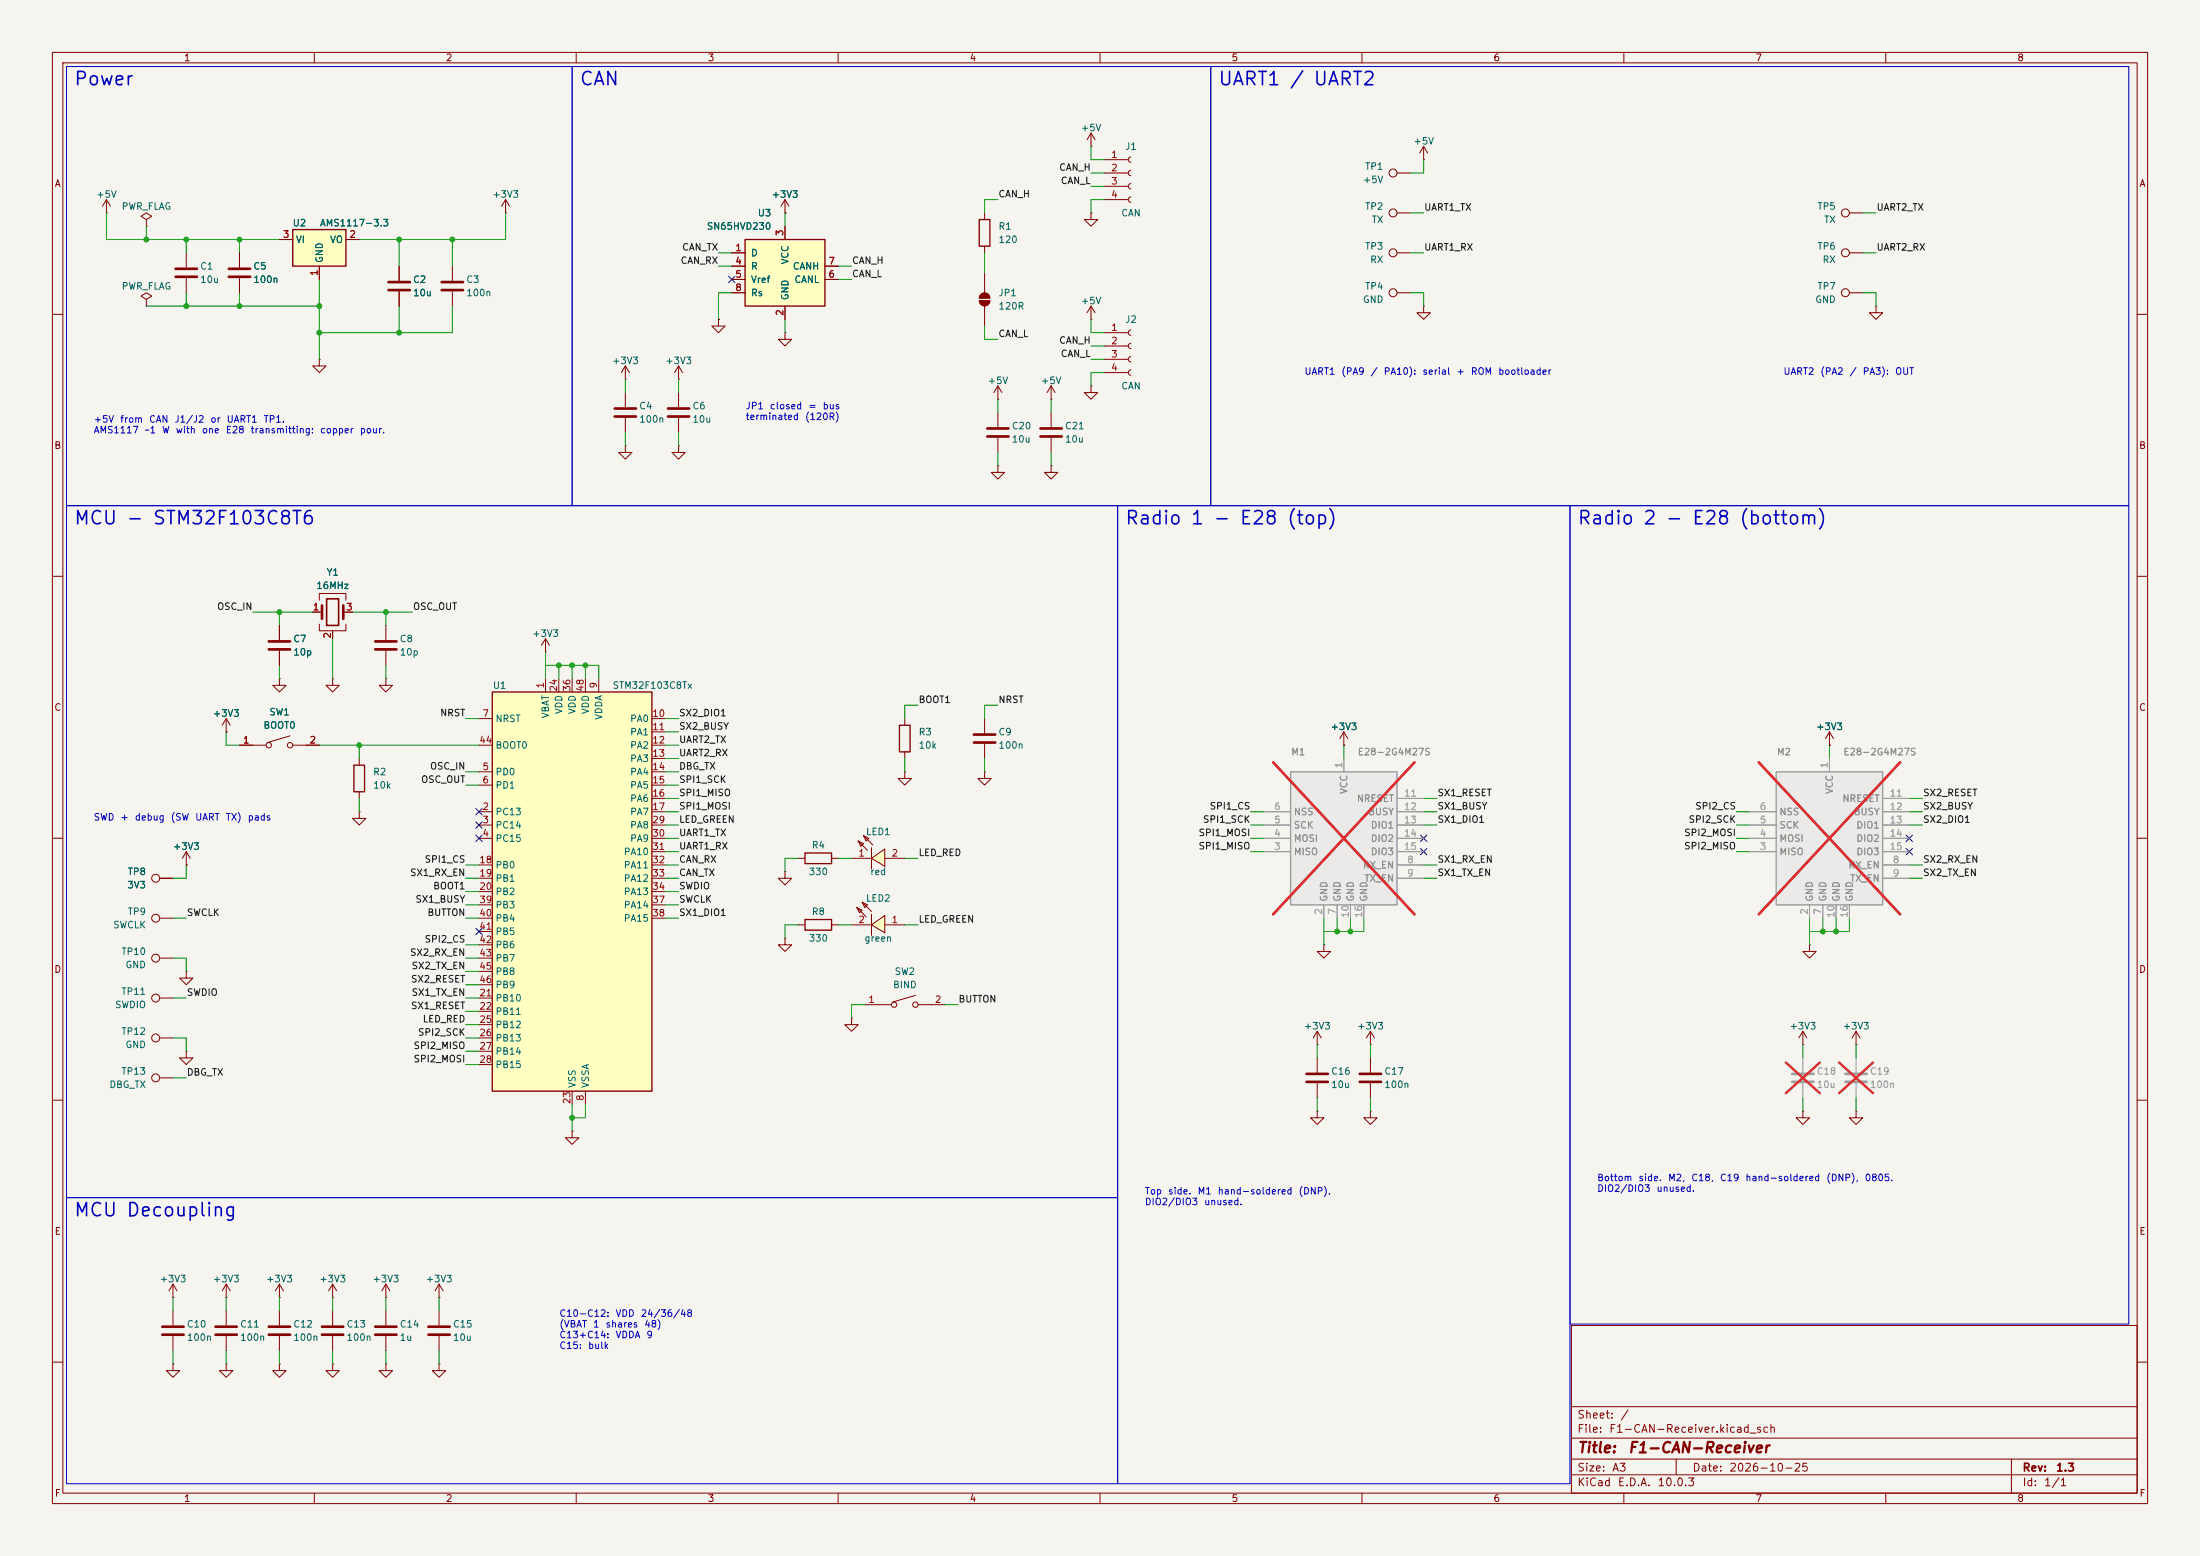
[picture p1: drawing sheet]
<svg xmlns="http://www.w3.org/2000/svg" width="420mm" height="297mm" viewBox="0 0 420 297" stroke-linecap="round" stroke-linejoin="round" font-family="sans-serif">
<path d="M0 0h420v297h-420z" fill="#f5f4ef" stroke="#f5f4ef" stroke-width=".19"/>
<g fill="none" stroke="#840000" stroke-width=".19">
<path d="M10 10h400v277h-400zM12 12h396v273h-396zM60 10v2M110 10v2M160 10v2M210 10v2M260 10v2M310 10v2M360 10v2M353.1 40.6h2.5M10 60h2M200.7 78.7v2.8"/>
<path d="M408 60h2M200.7 83.6v2.8M10 110h2M408 110h2M188 137.2v2.8M256.5 139.7l-.7 1.3M256.5 139.7l.8 1.3M256.5 139.7v2.5M349.2 139.7l-.7 1.3M349.2 139.7l.8 1.3M349.2 139.7v2.5M10 160h2"/>
<path d="M188 142v2.8M256.5 142.2h.1M349.2 142.2h.1M408 160h2M35.6 185.4v1.3h1.2l-1.2 1.3-1.3-1.3h1.3M35.6 185.4h.1M354.3 199.4h.1M354.3 196.9l-.7 1.2M354.3 196.9l.8 1.2M354.3 196.9v2.5M10 210h2M35.6 200.7v1.2h1.2l-1.2 1.3-1.3-1.3h1.3"/>
<path d="M35.6 200.7h.1M251.5 212.1v1.3h1.2l-1.2 1.2-1.3-1.2h1.3M251.5 212.1h.1M261.6 212.1v1.3h1.3l-1.3 1.2-1.3-1.2h1.3M261.6 212.1h.1M261.6 201.9v2.8M261.6 206.8v2.8M344.2 212.1v1.3h1.2l-1.2 1.2-1.3-1.2h1.3M344.2 212.1h.1M408 210h2M43.2 250.2v2.8M43.2 255v2.8"/>
<path d="M53.3 250.2v2.8M53.3 255v2.8M63.5 250.2v2.8M63.5 255v2.8M300 253h108v32h-108zM10 260h2M43.2 260.3v1.3h1.2l-1.2 1.3-1.3-1.3h1.3M43.2 260.3h.1M53.3 260.3v1.3h1.3l-1.3 1.3-1.2-1.3h1.2M53.3 260.3h.1M300 278.5h108M300 274.5h108"/>
<path d="M300 268.5h108M320 278.5v3M384 278.5v6.5M408 260h2M60 285v2M110 285v2M160 285v2M210 285v2M260 285v2M300 281.5h108M310 285v2M360 285v2"/>
<circle cx="352.3" cy="40.6" r=".76"/>
</g>
<path d="M198.6 81.8h4.1M198.6 83.3h4.1M185.9 140.2h4.1M185.9 141.7h4.1M259.6 205h4.1M259.6 206.5h4.1M41.1 253.2h4.1M41.1 254.8h4.1M51.3 253.2h4.1M51.3 254.8h4.1M61.5 253.2h4M61.5 254.8h4" fill="none" stroke="#840000" stroke-width=".51"/>
<path d="M339.1 147.3h20.3v25.4h-20.3z" fill="#ebeae8"/>
<path d="M339.1 147.3h20.3v25.4h-20.3z" fill="none" stroke="#9c9b98" stroke-width=".25"/>
<g fill="none" stroke="#9c9b98" stroke-width=".19">
<path d="M334 157.5h5.1M334 154.9h5.1M349.2 144.8v2.5M359.4 157.5h5.1M359.4 154.9h5.1M359.4 152.4h5.1M334 162.6h5.1M334 160h5.1M345.4 172.7v2.6M348 172.7v2.6M350.5 172.7v2.6M353.1 172.7v2.6"/>
<path d="M359.4 162.6h5.1M359.4 160h5.1M359.4 165.1h5.1M359.4 167.6h5.1"/>
</g>
<path d="M335.8 145.5l26.9 29M362.7 145.5l-26.9 29" fill="none" stroke="#e12e31" stroke-width=".46"/>
<g fill="none" stroke="#840000" stroke-width=".19">
<path d="M345.4 180.3v1.3h1.3l-1.3 1.3-1.2-1.3h1.2M345.4 180.3h.1M109.2 215.9v1.3h1.3l-1.3 1.2-1.3-1.2h1.3M109.2 215.9h.1M33 250.2v2.8M33 255v2.8M73.7 250.2v2.8M73.7 255v2.8M83.8 250.2v2.8M83.8 255v2.8M33 260.3v1.3h1.3l-1.3 1.3-1.3-1.3h1.3M33 260.3h.1"/>
<path d="M63.5 260.3v1.3h1.3l-1.3 1.3-1.3-1.3h1.3M63.5 260.3h.1M73.7 260.3v1.3h1.2l-1.2 1.3-1.3-1.3h1.3M73.7 260.3h.1M83.8 260.3v1.3h1.3l-1.3 1.3-1.3-1.3h1.3M83.8 260.3h.1"/>
</g>
<path d="M31 253.2h4.1M31 254.8h4.1M71.6 253.2h4.1M71.6 254.8h4.1M81.8 253.2h4.1M81.8 254.8h4.1" fill="none" stroke="#840000" stroke-width=".51"/>
<path d="M94 132.1h30.5v76.2h-30.5z" fill="#ffffc2"/>
<path d="M94 132.1h30.5v76.2h-30.5z" fill="none" stroke="#840000" stroke-width=".25"/>
<g fill="none" stroke="#840000" stroke-width=".19">
<path d="M91.4 137.2h2.6M104.1 129.5v2.6M106.7 129.5v2.6M109.2 129.5v2.6M111.8 129.5v2.6M114.3 129.5v2.6M124.5 137.2h2.5M124.5 139.7h2.5M91.4 154.9h2.6M91.4 157.5h2.6M91.4 147.3h2.6M91.4 149.9h2.6"/>
<path d="M91.4 142.2h2.6M124.5 154.9h2.5M124.5 157.5h2.5M124.5 147.3h2.5M124.5 149.9h2.5M124.5 142.2h2.5M124.5 144.8h2.5M124.5 152.4h2.5M91.4 160h2.6M91.4 165.1h2.6M91.4 167.6h2.6M91.4 170.2h2.6"/>
<path d="M91.4 172.7h2.6M91.4 175.3h2.6M91.4 177.8h2.6M124.5 160h2.5M124.5 165.1h2.5M124.5 167.6h2.5M124.5 170.2h2.5M124.5 162.6h2.5M124.5 172.7h2.5M124.5 175.3h2.5M91.4 190.5h2.6M91.4 193h2.6"/>
<path d="M91.4 195.6h2.6M91.4 198.1h2.6M91.4 180.3h2.6M91.4 182.9h2.6M91.4 185.4h2.6M91.4 188h2.6M251.5 199.4h.1M251.5 196.9l-.8 1.2M251.5 196.9l.7 1.2M251.5 196.9v2.5M252.7 180.3v1.3h1.3l-1.3 1.3-1.2-1.3h1.2M252.7 180.3h.1"/>
<path d="M261.6 199.4h.1M261.6 196.9l-.7 1.2M261.6 196.9l.8 1.2M261.6 196.9v2.5M30.5 205.7h2.5M91.4 200.7h2.6M91.4 203.2h2.6M109.2 208.3v2.5M111.8 208.3v2.5M33 247.6h.1M33 245.1l-.7 1.3M33 245.1l.8 1.3"/>
<path d="M33 245.1v2.5M43.2 247.6h.1M43.2 245.1l-.8 1.3M43.2 245.1l.7 1.3M43.2 245.1v2.5M53.3 247.6h.1M53.3 245.1l-.7 1.3M53.3 245.1l.8 1.3M53.3 245.1v2.5M63.5 247.6h.1M63.5 245.1l-.8 1.3M63.5 245.1l.8 1.3"/>
<path d="M63.5 245.1v2.5M73.7 247.6h.1M73.7 245.1l-.8 1.3M73.7 245.1l.7 1.3M73.7 245.1v2.5M83.8 247.6h.1M83.8 245.1l-.7 1.3M83.8 245.1l.8 1.3M83.8 245.1v2.5"/>
<circle cx="29.7" cy="205.7" r=".76"/>
</g>
<path d="M246.4 147.3h20.3v25.4h-20.3z" fill="#ebeae8"/>
<path d="M246.4 147.3h20.3v25.4h-20.3z" fill="none" stroke="#9c9b98" stroke-width=".25"/>
<g fill="none" stroke="#9c9b98" stroke-width=".19">
<path d="M241.3 157.5h5.1M241.3 154.9h5.1M256.5 144.8v2.5M266.7 157.5h5.1M266.7 154.9h5.1M266.7 152.4h5.1M241.3 162.6h5.1M241.3 160h5.1M252.7 172.7v2.6M255.3 172.7v2.6M257.8 172.7v2.6M260.3 172.7v2.6"/>
<path d="M266.7 162.6h5.1M266.7 160h5.1M266.7 165.1h5.1M266.7 167.6h5.1"/>
</g>
<path d="M243.1 145.5l26.9 29M270 145.5l-26.9 29" fill="none" stroke="#e12e31" stroke-width=".46"/>
<g fill="none" stroke="#840000" stroke-width=".19">
<path d="M353.1 55.9h2.5M353.1 48.3h2.5M358.1 58.4v1.3h1.3l-1.3 1.3-1.2-1.3h1.2M358.1 58.4h.1"/>
<circle cx="352.3" cy="48.3" r=".76"/>
<circle cx="352.3" cy="55.9" r=".76"/>
</g>
<g fill="#ffffc2">
<path d="M163.6 173.2l1 .5-.5 .5z"/>
<path d="M164.6 172.2l1 .5-.5 .5z"/>
<path d="M166.4 176.5l2.5-1.8v3.4z"/>
</g>
<g fill="none" stroke="#840000" stroke-width=".19">
<path d="M96.5 38.1l-.7 1.3M96.5 38.1l.8 1.3M96.5 38.1v2.5M149.9 38.1l-.8 1.3M149.9 38.1l.7 1.3M149.9 38.1v2.5M208.3 27.9h.1M208.3 25.4l-.8 1.3M208.3 25.4l.7 1.3M208.3 25.4v2.5M27.9 57.2l1.1-.7-1.1-.6-1 .6 1 .7v1.2M27.9 58.4h.1"/>
<path d="M35.6 48.3v2.8M35.6 53.1v2.8M45.7 48.3v2.8M45.7 53.1v2.8M76.2 50.8v2.8M76.2 55.6v2.8M86.4 50.8v2.8M86.4 55.6v2.8M96.5 40.6h.1M149.9 40.6h.1M266.7 48.3h2.5M266.7 55.9h2.5"/>
<path d="M271.8 58.4v1.3h1.2l-1.2 1.3-1.3-1.3h1.3M271.8 58.4h.1M61 68.6v1.3h1.2l-1.2 1.2-1.3-1.2h1.3M61 68.6h.1M119.4 72.4h.1M119.4 69.9l-.8 1.2M119.4 69.9l.7 1.2M119.4 69.9v2.5M119.4 74.9v2.8M119.4 79.8v2.8M200.7 76.2h.1M200.7 73.7l-.8 1.2"/>
<path d="M200.7 73.7l.7 1.2M200.7 73.7v2.5M200.7 88.9v1.3h1.2l-1.2 1.2-1.3-1.2h1.3M200.7 88.9h.1M59.7 116.8h1.8M61 114.6v-1.3h5v1.3M61 119.1v1.3h5v-1.3M65.5 116.8h1.8M63.5 120.4v1.5M30.5 167.6h2.5M30.5 175.3h2.5M35.6 165.1h.1"/>
<path d="M35.6 162.6l-.8 1.2M35.6 162.6l.7 1.2M35.6 162.6v2.5M149.9 179.1v1.2h1.2l-1.2 1.3-1.3-1.3h1.3M149.9 179.1h.1M152.4 176.5h1.3M158.7 176.5h1.3M162.6 176.5h3.8M163.6 173.2l1 .5-.5 .5zM163.6 173.2l1.7 1.8M164.6 172.2l1 .5-.5 .5zM164.6 172.2l1.8 1.8"/>
<path d="M166.4 176.5l2.5-1.8v3.4zM166.4 174.5v4.1M168.9 176.5h3.8M30.5 190.5h2.5M30.5 182.9h2.5M162.6 194.3v1.3h1.2l-1.2 1.3-1.3-1.3h1.3M162.6 194.3h.1M165.1 191.8h5.1M174.7 190l-4.3 1.3M175.3 191.8h5M251.5 201.9v2.8M251.5 206.8v2.8"/>
<path d="M354.3 212.1v1.3h1.3l-1.3 1.2-1.2-1.2h1.2M354.3 212.1h.1"/>
<circle cx="265.9" cy="48.3" r=".76"/>
<circle cx="265.9" cy="55.9" r=".76"/>
<circle cx="29.7" cy="167.6" r=".76"/>
<circle cx="29.7" cy="175.3" r=".76"/>
<circle cx="29.7" cy="190.5" r=".76"/>
<circle cx="29.7" cy="182.9" r=".76"/>
<circle cx="170.7" cy="191.8" r=".51"/>
<circle cx="174.7" cy="191.8" r=".51"/>
</g>
<path d="M153.7 175.5h5v2h-5z" fill="none" stroke="#840000" stroke-width=".25"/>
<g fill="none" stroke="#840000" stroke-width=".51">
<path d="M33.5 51.3h4.1M33.5 52.8h4.1M43.7 51.3h4.1M43.7 52.8h4.1M74.2 53.8h4M74.2 55.4h4M84.3 53.8h4.1M84.3 55.4h4.1M117.3 78h4.1M117.3 79.5h4.1M61.5 115.6v2.5M65.5 115.6v2.5"/>
<path d="M249.4 205h4.1M249.4 206.5h4.1"/>
</g>
<path d="M342.1 205h4.1M342.1 206.5h4.1M352.3 205h4.1M352.3 206.5h4.1" fill="none" stroke="#9c9b98" stroke-width=".51"/>
<path d="M344.2 201.9v2.8M344.2 206.8v2.8M354.3 201.9v2.8M354.3 206.8v2.8" fill="none" stroke="#9c9b98" stroke-width=".19"/>
<path d="M340.9 202.8l6.5 5.9M347.4 202.8l-6.5 5.9M351.1 202.8l6.5 5.9M357.6 202.8l-6.5 5.9" fill="none" stroke="#e12e31" stroke-width=".46"/>
<path d="M62.4 114.3h2.2v5.1h-2.2z" fill="none" stroke="#840000" stroke-width=".3"/>
<path d="M55.9 43.8h10.1v7h-10.1z" fill="#ffffc2"/>
<path d="M55.9 43.8h10.1v7h-10.1z" fill="none" stroke="#840000" stroke-width=".25"/>
<g fill="none" stroke="#840000" stroke-width=".19">
<path d="M20.3 38.1l-.7 1.3M20.3 38.1l.8 1.3M20.3 38.1v2.5M20.3 40.6h.1M27.9 41.9l1.1-.6-1.1-.7-1 .7 1 .6v1.3M27.9 43.2h.1M53.3 45.7h2.6M61 50.8v2.5M66 45.7h2.6M129.5 72.4h.1M129.5 69.9v2.5M129.5 74.9v2.8"/>
<path d="M129.5 79.8v2.8M129.5 69.9l-.7 1.2M129.5 69.9l.8 1.2M137.2 61v1.2h1.2l-1.2 1.3-1.3-1.3h1.3M137.2 61h.1M149.9 63.5v1.3h1.2l-1.2 1.2-1.3-1.2h1.3M149.9 63.5h.1M119.4 85.1v1.3h1.2l-1.2 1.2-1.3-1.2h1.3M119.4 85.1h.1M43.2 139.7h.1M43.2 137.2l-.8 1.2M43.2 137.2l.7 1.2"/>
<path d="M43.2 137.2v2.5M45.7 142.2h5.1M55.4 140.5l-4.3 1.2M55.9 142.2h5.1"/>
<circle cx="51.3" cy="142.2" r=".51"/>
<circle cx="55.4" cy="142.2" r=".51"/>
</g>
<path d="M127.5 78h4.1M127.5 79.5h4.1" fill="none" stroke="#840000" stroke-width=".51"/>
<path d="M142.2 45.7h15.3v12.7h-15.3z" fill="#ffffc2"/>
<path d="M142.2 45.7h15.3v12.7h-15.3zM186.9 41.9h2.1v5.1h-2.1zM171.7 138.4h2v5.1h-2zM67.6 146.1h2v5h-2zM153.7 162.8h5v2h-5z" fill="none" stroke="#840000" stroke-width=".25"/>
<g fill="none" stroke="#840000" stroke-width=".19">
<path d="M210.8 30.5h4.6M210.8 33h4.6M210.8 35.6h4.6M210.8 38.1h4.6M215.9 30l-.4 .1-.1 .4 .1 .3 .4 .2M215.9 32.5l-.4 .2-.1 .3 .1 .4 .4 .1M215.9 35.1l-.4 .1-.1 .4 .1 .3 .4 .2M215.9 37.6l-.4 .1-.1 .4 .1 .4 .4 .1M266.7 33h2.5M271.8 30.5h.1M271.8 27.9l-.8 1.3M271.8 27.9l.7 1.3"/>
<path d="M271.8 27.9v2.6M139.7 48.3h2.5M139.7 50.8h2.5M139.7 53.3h2.5M139.7 55.9h2.5M149.9 43.2v2.5M149.9 58.4v2.6M157.5 50.8h2.5M157.5 53.3h2.5M186.9 57.4h2.1M186.9 56.9h2.1M188 40.6v1.3"/>
<path d="M188 47v1.3M188 52.1v3.8M188 58.4v3.8M208.3 40.6v1.3h1.2l-1.2 1.3-1.3-1.3h1.3M208.3 40.6h.1M208.3 58.4l-.8 1.3M208.3 58.4l.7 1.3M208.3 58.4v2.6M266.7 40.6h2.5M190.5 76.2h.1M190.5 73.7v2.5M190.5 78.7v2.8"/>
<path d="M190.5 73.7l-.8 1.2M190.5 73.7l.8 1.2M208.3 73.7v1.2h1.2l-1.2 1.3-1.3-1.3h1.3M208.3 73.7h.1M208.3 61h.1M210.8 63.5h4.6M210.8 66h4.6M210.8 68.6h4.6M210.8 71.1h4.6M215.9 63l-.4 .1-.1 .4 .1 .4 .4 .1M215.9 65.5l-.4 .2-.1 .3 .1 .4 .4 .1M215.9 68.1l-.4 .1-.1 .4 .1 .3 .4 .2"/>
<path d="M215.9 70.6l-.4 .2-.1 .3 .1 .4 .4 .1M129.5 85.1v1.3h1.3l-1.3 1.2-1.2-1.2h1.2M129.5 85.1h.1M190.5 88.9v1.3h1.3l-1.3 1.2-1.3-1.2h1.3M190.5 88.9h.1M190.5 83.6v2.8M53.3 119.4v2.8M73.7 119.4v2.8M53.3 129.5v1.3h1.3l-1.3 1.3-1.2-1.3h1.2M53.3 129.5h.1M53.3 124.2v2.8M63.5 129.5v1.3h1.3l-1.3 1.3-1.3-1.3h1.3"/>
<path d="M63.5 129.5h.1M73.7 129.5v1.3h1.2l-1.2 1.3-1.3-1.3h1.3M73.7 129.5h.1M73.7 124.2v2.8M104.1 124.5h.1M104.1 121.9l-.7 1.3M104.1 121.9l.8 1.3M104.1 121.9v2.6M172.7 137.2v1.2M68.6 154.9v1.3h1.2l-1.2 1.3-1.3-1.3h1.3M68.6 154.9h.1M68.6 144.8v1.3"/>
<path d="M68.6 151.1v1.3M172.7 143.5v1.3M152.4 163.8h1.3M158.7 163.8h1.3M30.5 198.1h2.5M344.2 199.4h.1M344.2 196.9l-.8 1.2M344.2 196.9l.7 1.2M344.2 196.9v2.5"/>
<circle cx="265.9" cy="33" r=".76"/>
<circle cx="265.9" cy="40.6" r=".76"/>
<circle cx="29.7" cy="198.1" r=".76"/>
</g>
<g fill="#840000" stroke="#840000" stroke-width=".19">
<path d="M186.9 57.4h2.1a1.02 1.02 0 0 1-1 1 1.02 1.02 0 0 1-1.1-1z"/>
<path d="M187.2 56.2a1.02 1.02 0 0 1 1.1-.2 1.02 1.02 0 0 1 .7 .9h-2.1z"/>
</g>
<path d="M188.5 81.8h4M188.5 83.3h4M51.3 122.4h4.1M51.3 124h4.1M71.6 122.4h4.1M71.6 124h4.1" fill="none" stroke="#840000" stroke-width=".51"/>
<g fill="#ffffc2">
<path d="M163.8 160.5l1 .5-.5 .5z"/>
<path d="M164.8 159.5l1.1 .5-.6 .5z"/>
<path d="M166.4 163.8l2.5-1.8v3.4z"/>
</g>
<g fill="none" stroke="#840000" stroke-width=".19">
<path d="M45.7 48.3v2.8M45.7 53.1v2.8M53.3 45.7h2.6M61 50.8v2.5M66 45.7h2.6M76.2 50.8v2.8M76.2 55.6v2.8M139.7 48.3h2.5M139.7 50.8h2.5M139.7 53.3h2.5M139.7 55.9h2.5M149.9 40.6h.1"/>
<path d="M149.9 43.2v2.5M149.9 58.4v2.6M157.5 50.8h2.5M157.5 53.3h2.5M137.2 61h.1M53.3 119.4v2.8M59.7 116.8h1.3M66 116.8h1.3M43.2 139.7h.1M53.3 124.2v2.8M63.5 120.7v1.2M45.7 142.2h2.6"/>
<path d="M58.4 142.2h2.6M164.8 159.5l1.1 .5-.6 .5zM164.8 159.5l1.8 1.8M172.7 147.3v1.3h1.3l-1.3 1.3-1.3-1.3h1.3M172.7 147.3h.1M188 147.3v1.3h1.2l-1.2 1.3-1.3-1.3h1.3M188 147.3h.1M256.5 142.2h.1M349.2 142.2h.1M30.5 167.6h2.5M35.6 165.1h.1M149.9 166.4v1.2h1.2l-1.2 1.3-1.3-1.3h1.3"/>
<path d="M149.9 166.4h.1M162.6 163.8h3.8M163.8 160.5l1 .5-.5 .5zM163.8 160.5l1.8 1.8M166.4 163.8l2.5-1.8v3.4zM166.4 161.8v4.1M168.9 163.8h3.8"/>
</g>
<g fill="none" stroke="#009600" stroke-width=".19">
<path d="M190.5 38.1h-2.5v2.5M208.3 35.6h2.5M208.3 27.9v2.6h2.5M208.3 33h2.5M210.8 38.1h-2.5v2.5M271.8 30.5v2.5h-2.6M20.3 40.6v5.1h33M27.9 58.4h33.1M27.9 43.2v2.5M35.6 45.7v2.6M35.6 55.9v2.5M45.7 45.7v2.6"/>
<path d="M45.7 55.9v2.5M61 53.3v15.3M76.2 45.7v5.1M76.2 58.4v5.1M86.4 45.7v5.1M86.4 58.4v5.1h-25.4M96.5 40.6v5.1h-27.9M137.2 50.8h2.5M137.2 48.3h2.5M139.7 55.9h-2.5v5.1M149.9 40.6v2.6M160 50.8h2.6"/>
<path d="M160 53.3h2.6M188 48.3v3.8M269.2 55.9h2.6v2.5M269.2 48.3h2.6M269.2 40.6h2.6M355.6 55.9h2.5v2.5M355.6 48.3h2.5M355.6 40.6h2.5M119.4 72.4v2.5M129.5 72.4v2.5M149.9 61v2.5M188 62.2v2.6h2.5"/>
<path d="M190.5 76.2v2.5M200.7 76.2v2.5M208.3 61v2.5h2.5M208.3 68.6h2.5M208.3 66h2.5M210.8 71.1h-2.5v2.6M119.4 82.6v2.5M129.5 82.6v2.5M190.5 86.4v2.5M200.7 86.4v2.5M48.3 116.8h11.4M53.3 116.8v2.6"/>
<path d="M67.3 116.8h11.4M73.7 116.8v2.6M43.2 139.7v2.5h2.5M53.3 127v2.5M63.5 121.9v7.6M73.7 127v2.5M88.9 137.2h2.5M104.1 124.5v5M104.1 127h10.2v2.5M106.7 127v2.5M109.2 127v2.5M111.8 127v2.5"/>
<path d="M127 139.7h2.5M127 137.2h2.5M175.3 134.6h-2.6v2.6M190.5 134.6h-2.5v2.6M61 142.2h30.4M68.6 142.2v2.6M68.6 152.4v2.5M88.9 149.9h2.5M88.9 147.3h2.5M127 152.4h2.5M127 142.2h2.5M127 149.9h2.5"/>
<path d="M127 157.5h2.5M127 147.3h2.5M127 154.9h2.5M127 144.8h2.5M172.7 144.8v2.5M188 144.8v2.5M238.8 157.5h2.5M238.8 154.9h2.5M256.5 142.2v2.6M271.8 152.4h2.5M271.8 157.5h2.5M271.8 154.9h2.5"/>
<path d="M331.5 157.5h2.5M331.5 154.9h2.5M349.2 142.2v2.6M364.5 152.4h2.5M364.5 157.5h2.5M364.5 154.9h2.5M33 175.3h2.6M35.6 165.1v2.5h-2.6M88.9 175.3h2.5M88.9 167.6h2.5M88.9 165.1h2.5M88.9 172.7h2.5"/>
<path d="M88.9 170.2h2.5M127 175.3h2.5M127 167.6h2.5M127 162.6h2.5M127 165.1h2.5M127 172.7h2.5M127 170.2h2.5M127 160h2.5M152.4 163.8h-2.5v2.6M152.4 176.5h-2.5v2.6M160 163.8h2.6M160 176.5h2.6"/>
<path d="M172.7 163.8h2.6M172.7 176.5h2.6M238.8 162.6h2.5M238.8 160h2.5M252.7 175.3v5M255.3 175.3v2.5M257.8 175.3v2.5M260.3 175.3v2.5h-7.6M271.8 167.6h2.5M271.8 165.1h2.5M331.5 162.6h2.5M331.5 160h2.5"/>
<path d="M345.4 175.3v5M348 175.3v2.5M350.5 175.3v2.5M353.1 175.3v2.5h-7.7M364.5 167.6h2.5M364.5 165.1h2.5M33 182.9h2.6v2.5M33 198.1h2.6v2.6M33 190.5h2.6M88.9 182.9h2.5M88.9 198.1h2.5M88.9 193h2.5"/>
<path d="M88.9 190.5h2.5M88.9 188h2.5M88.9 180.3h2.5M88.9 185.4h2.5M88.9 195.6h2.5M165.1 191.8h-2.5v2.5M180.3 191.8h2.6M251.5 199.4v2.5M261.6 199.4v2.5M344.2 199.4v2.5M354.3 199.4v2.5M33 205.7h2.6"/>
<path d="M88.9 203.2h2.5M88.9 200.7h2.5M109.2 210.8v5.1M111.8 210.8v2.6h-2.6M251.5 209.6v2.5M261.6 209.6v2.5M344.2 209.6v2.5M354.3 209.6v2.5M33 247.6v2.6M33 257.8v2.5M43.2 247.6v2.6M43.2 257.8v2.5"/>
<path d="M53.3 247.6v2.6M53.3 257.8v2.5M63.5 247.6v2.6M63.5 257.8v2.5M73.7 247.6v2.6M73.7 257.8v2.5M83.8 247.6v2.6M83.8 257.8v2.5"/>
</g>
<g fill="none" stroke="#000084" stroke-width=".19">
<path d="M139.1 52.7l1.2 1.2M140.3 52.7l-1.2 1.2M90.8 154.3l1.2 1.2M90.8 159.4l1.2 1.2M90.8 156.9l1.2 1.2M92 154.3l-1.2 1.2M92 159.4l-1.2 1.2M92 156.9l-1.2 1.2M271.2 159.4l1.2 1.2M272.4 159.4l-1.2 1.2M363.9 159.4l1.2 1.2M365.1 159.4l-1.2 1.2"/>
<path d="M90.8 177.2l1.2 1.2M92 177.2l-1.2 1.2M271.2 162l1.2 1.2M272.4 162l-1.2 1.2M363.9 162l1.2 1.2M365.1 162l-1.2 1.2"/>
</g>
<path d="M12.7 12.7h96.5v83.8h-96.5zM109.2 12.7h121.9v83.8h-121.9zM231.1 12.7h175.3v83.8h-175.3zM12.7 96.5h200.7v132.1h-200.7zM213.4 96.5h86.3v186.7h-86.3zM299.7 96.5h106.7v156.2h-106.7zM12.7 228.6h200.7v54.6h-200.7z" fill="none" stroke="#0000c2" stroke-width=".19"/>
<g fill="none" stroke="#9c9b98" stroke-width=".19">
<path d="M241.3 157.5h5.1M241.3 154.9h5.1M256.5 144.8v2.5M266.7 157.5h5.1M266.7 154.9h5.1M266.7 152.4h5.1M334 157.5h5.1M334 154.9h5.1M349.2 144.8v2.5M359.4 157.5h5.1M359.4 154.9h5.1M359.4 152.4h5.1"/>
<path d="M241.3 162.6h5.1M241.3 160h5.1M252.7 172.7v2.6M255.3 172.7v2.6M257.8 172.7v2.6M260.3 172.7v2.6M266.7 162.6h5.1M266.7 160h5.1M266.7 165.1h5.1M266.7 167.6h5.1M334 162.6h5.1M334 160h5.1"/>
<path d="M345.4 172.7v2.6M348 172.7v2.6M350.5 172.7v2.6M353.1 172.7v2.6M359.4 162.6h5.1M359.4 160h5.1M359.4 165.1h5.1M359.4 167.6h5.1"/>
</g>
<path d="M243.1 145.5l26.9 29M270 145.5l-26.9 29M335.8 145.5l26.9 29M362.7 145.5l-26.9 29" fill="none" stroke="#e12e31" stroke-width=".46"/>
<g fill="#009600" stroke="#009600" stroke-width=".19">
<circle cx="350.5" cy="177.8" r=".46"/>
<circle cx="348" cy="177.8" r=".46"/>
<circle cx="111.8" cy="127" r=".46"/>
<circle cx="68.6" cy="142.2" r=".46"/>
<circle cx="53.3" cy="116.8" r=".46"/>
<circle cx="73.7" cy="116.8" r=".46"/>
<circle cx="27.9" cy="45.7" r=".46"/>
<circle cx="45.7" cy="58.4" r=".46"/>
<circle cx="35.6" cy="45.7" r=".46"/>
<circle cx="45.7" cy="45.7" r=".46"/>
<circle cx="76.2" cy="45.7" r=".46"/>
<circle cx="86.4" cy="45.7" r=".46"/>
<circle cx="35.6" cy="58.4" r=".46"/>
<circle cx="76.2" cy="63.5" r=".46"/>
<circle cx="61" cy="63.5" r=".46"/>
<circle cx="61" cy="58.4" r=".46"/>
<circle cx="109.2" cy="213.4" r=".46"/>
<circle cx="106.7" cy="127" r=".46"/>
<circle cx="109.2" cy="127" r=".46"/>
<circle cx="255.3" cy="177.8" r=".46"/>
<circle cx="257.8" cy="177.8" r=".46"/>
</g>
<g font-size="2.5" fill="#0000c2">
<text x="14" y="16.9">Power</text>
<text x="110.5" y="16.9">CAN</text>
<text x="232.4" y="16.9">UART1 / UART2</text>
<text x="14" y="100.8">MCU - STM32F103C8T6</text>
<text x="214.6" y="100.8">Radio 1 - E28 (top)</text>
<text x="301" y="100.8">Radio 2 - E28 (bottom)</text>
<text x="14" y="232.8">MCU Decoupling</text>
</g>
<g font-size="2" fill="#840000">
<text x="301" y="277.8">Title:</text>
<text x="310.7" y="277.8">F1-CAN-Receiver</text>
</g>
<g font-size="1.5" fill="#840000">
<text x="301" y="273.8">File:</text>
<text x="301" y="271.1">Sheet:</text>
<text x="307.1" y="273.8">F1-CAN-Receiver.kicad_sch</text>
<text x="309.2" y="271.1">/</text>
<text x="301" y="281.2">Size:</text>
<text x="307.6" y="281.2">A3</text>
<text x="323" y="281.2">Date:</text>
<text x="330" y="281.2">2026-10-25</text>
<text x="386" y="281.2">Rev:</text>
<text x="392.4" y="281.2">1.3</text>
<text x="301" y="284">KiCad</text>
<text x="308.7" y="284">E.D.A.</text>
<text x="316.3" y="284">10.0.3</text>
<text x="386" y="284">Id:</text>
<text x="390.1" y="284">1/1</text>
</g>
<g font-size="1.3" fill="#840000">
<text x="35" y="12">1</text>
<text x="85" y="12">2</text>
<text x="135" y="12">3</text>
<text x="185" y="12">4</text>
<text x="235" y="12">5</text>
<text x="285" y="12">6</text>
<text x="335" y="12">7</text>
<text x="385" y="12">8</text>
<text x="10.3" y="36">A</text>
<text x="408.3" y="36">A</text>
<text x="10.3" y="86">B</text>
<text x="408.2" y="86">B</text>
<text x="10.3" y="136">C</text>
<text x="408.2" y="136">C</text>
<text x="10.3" y="186">D</text>
<text x="408.2" y="186">D</text>
<text x="10.3" y="236">E</text>
<text x="408.3" y="236">E</text>
<text x="10.3" y="286">F</text>
<text x="35" y="287">1</text>
<text x="85" y="287">2</text>
<text x="135" y="287">3</text>
<text x="185" y="287">4</text>
<text x="235" y="287">5</text>
<text x="285" y="287">6</text>
<text x="335" y="287">7</text>
<text x="385" y="287">8</text>
<text x="408.3" y="286">F</text>
</g>
<g font-size="1.3" fill="#006464">
<text x="206.2" y="25.4">+5V</text>
<text x="214.7" y="28.9">J1</text>
<text x="269.7" y="27.9">+5V</text>
<text x="260.1" y="35.3">+5V</text>
<text x="260.5" y="32.7">TP1</text>
<text x="18.3" y="38.1">+5V</text>
<text x="23.1" y="40.3">PWR_FLAG</text>
<text x="93.9" y="38.1">+3V3</text>
<text x="144.6" y="41.6">U3</text>
<text x="147.2" y="38.1">+3V3</text>
<text x="214" y="41.6">CAN</text>
<text x="260.5" y="40.3">TP2</text>
<text x="346.9" y="40.3">TP5</text>
<text x="55.8" y="43.5">U2</text>
<text x="56.4" y="46.7">VI</text>
<text x="61" y="43.5">AMS1117-3.3</text>
<text x="62.9" y="46.7">VO</text>
<text x="134.8" y="44.2">SN65HVD230</text>
<text x="190.5" y="44.2">R1</text>
<text x="190.5" y="46.7">120</text>
<text x="260.5" y="48">TP3</text>
<text x="261.8" y="42.9">TX</text>
<text x="346.9" y="48">TP6</text>
<text x="348.1" y="42.9">TX</text>
<text x="38.1" y="51.8">C1</text>
<text x="48.3" y="51.8">C5</text>
<text x="61.9" y="50.3" transform="rotate(-90 61.9 50.3)">GND</text>
<text x="143.3" y="49.2">D</text>
<text x="143.3" y="51.8">R</text>
<text x="150.8" y="50.6" transform="rotate(-90 150.8 50.6)">VCC</text>
<text x="151.2" y="51.8">CANH</text>
<text x="261.5" y="50.5">RX</text>
<text x="347.8" y="50.5">RX</text>
<text x="23.1" y="55.6">PWR_FLAG</text>
<text x="38.1" y="54.3">10u</text>
<text x="48.3" y="54.3">100n</text>
<text x="78.7" y="54.3">C2</text>
<text x="78.7" y="56.9">10u</text>
<text x="88.9" y="54.3">C3</text>
<text x="88.9" y="56.9">100n</text>
<text x="143.3" y="54.3">Vref</text>
<text x="143.3" y="56.9">Rs</text>
<text x="150.8" y="57.4" transform="rotate(-90 150.8 57.4)">GND</text>
<text x="151.5" y="54.3">CANL</text>
<text x="190.5" y="56.9">JP1</text>
<text x="190.5" y="59.4">120R</text>
<text x="206.2" y="58.4">+5V</text>
<text x="260.1" y="58.1">GND</text>
<text x="260.5" y="55.6">TP4</text>
<text x="346.4" y="58.1">GND</text>
<text x="346.9" y="55.6">TP7</text>
<text x="214.7" y="61.9">J2</text>
<text x="116.7" y="69.8">+3V3</text>
<text x="126.9" y="69.8">+3V3</text>
<text x="188.5" y="73.6">+5V</text>
<text x="198.6" y="73.6">+5V</text>
<text x="214" y="74.6">CAN</text>
<text x="121.9" y="78.4">C4</text>
<text x="121.9" y="81">100n</text>
<text x="132.1" y="78.4">C6</text>
<text x="132.1" y="81">10u</text>
<text x="193" y="82.3">C20</text>
<text x="203.2" y="82.3">C21</text>
<text x="193" y="84.8">10u</text>
<text x="203.2" y="84.8">10u</text>
<text x="60.3" y="112.7">16MHz</text>
<text x="62.2" y="110.2">Y1</text>
<text x="55.9" y="122.9">C7</text>
<text x="55.9" y="125.4">10p</text>
<text x="76.2" y="122.9">C8</text>
<text x="76.2" y="125.4">10p</text>
<text x="101.5" y="121.9">+3V3</text>
<text x="94" y="131.8">U1</text>
<text x="116.8" y="131.8">STM32F103C8Tx</text>
<text x="40.5" y="137.1">+3V3</text>
<text x="51.3" y="136.9">SW1</text>
<text x="105.1" y="137.2" transform="rotate(-90 105.1 137.2)">VBAT</text>
<text x="107.7" y="136.4" transform="rotate(-90 107.7 136.4)">VDD</text>
<text x="110.2" y="136.4" transform="rotate(-90 110.2 136.4)">VDD</text>
<text x="112.7" y="136.4" transform="rotate(-90 112.7 136.4)">VDD</text>
<text x="115.3" y="137.5" transform="rotate(-90 115.3 137.5)">VDDA</text>
<text x="50.2" y="139.4">BOOT0</text>
<text x="94.5" y="138.1">NRST</text>
<text x="94.5" y="143.2">BOOT0</text>
<text x="120.2" y="138.1">PA0</text>
<text x="120.2" y="140.7">PA1</text>
<text x="120.2" y="143.2">PA2</text>
<text x="175.3" y="140.7">R3</text>
<text x="175.3" y="143.2">10k</text>
<text x="190.5" y="140.7">C9</text>
<text x="190.5" y="143.2">100n</text>
<text x="253.9" y="139.7">+3V3</text>
<text x="346.6" y="139.7">+3V3</text>
<text x="71.1" y="148.3">R2</text>
<text x="94.5" y="148.3">PD0</text>
<text x="120.2" y="145.8">PA3</text>
<text x="120.2" y="148.3">PA4</text>
<text x="71.1" y="150.8">10k</text>
<text x="94.5" y="155.9">PC13</text>
<text x="94.5" y="150.8">PD1</text>
<text x="120.2" y="150.8">PA5</text>
<text x="120.2" y="153.4">PA6</text>
<text x="120.2" y="155.9">PA7</text>
<text x="94.5" y="158.5">PC14</text>
<text x="94.5" y="161">PC15</text>
<text x="120.2" y="158.5">PA8</text>
<text x="120.2" y="161">PA9</text>
<text x="165.2" y="159.7">LED1</text>
<text x="24.3" y="167.3">TP8</text>
<text x="32.9" y="162.5">+3V3</text>
<text x="94.5" y="166.1">PB0</text>
<text x="119" y="163.5">PA10</text>
<text x="119" y="166.1">PA11</text>
<text x="154.3" y="167.3">330</text>
<text x="154.9" y="162.3">R4</text>
<text x="166" y="167.3">red</text>
<text x="24.2" y="169.9">3V3</text>
<text x="94.5" y="168.6">PB1</text>
<text x="94.5" y="171.2">PB2</text>
<text x="94.5" y="173.7">PB3</text>
<text x="119" y="168.6">PA12</text>
<text x="119" y="171.2">PA13</text>
<text x="119" y="173.7">PA14</text>
<text x="165.2" y="172.4">LED2</text>
<text x="21.5" y="177.5">SWCLK</text>
<text x="24.3" y="175">TP9</text>
<text x="94.5" y="176.2">PB4</text>
<text x="94.5" y="178.8">PB5</text>
<text x="119" y="176.2">PA15</text>
<text x="154.9" y="175">R8</text>
<text x="23.1" y="182.6">TP10</text>
<text x="23.9" y="185.1">GND</text>
<text x="94.5" y="181.3">PB6</text>
<text x="94.5" y="183.9">PB7</text>
<text x="154.3" y="180">330</text>
<text x="164.9" y="180">green</text>
<text x="23.1" y="190.2">TP11</text>
<text x="94.5" y="191.5">PB10</text>
<text x="94.5" y="186.4">PB8</text>
<text x="94.5" y="188.9">PB9</text>
<text x="170.4" y="188.9">BIND</text>
<text x="170.7" y="186.4">SW2</text>
<text x="21.9" y="192.7">SWDIO</text>
<text x="23.1" y="197.8">TP12</text>
<text x="94.5" y="194">PB11</text>
<text x="94.5" y="196.6">PB12</text>
<text x="248.8" y="196.8">+3V3</text>
<text x="259" y="196.8">+3V3</text>
<text x="341.5" y="196.8">+3V3</text>
<text x="351.7" y="196.8">+3V3</text>
<text x="23.9" y="200.4">GND</text>
<text x="94.5" y="199.1">PB13</text>
<text x="94.5" y="201.6">PB14</text>
<text x="20.8" y="208">DBG_TX</text>
<text x="23.1" y="205.4">TP13</text>
<text x="94.5" y="204.2">PB15</text>
<text x="110.2" y="207.8" transform="rotate(-90 110.2 207.8)">VSS</text>
<text x="112.7" y="207.8" transform="rotate(-90 112.7 207.8)">VSSA</text>
<text x="254" y="205.4">C16</text>
<text x="254" y="208">10u</text>
<text x="264.2" y="208">100n</text>
<text x="264.2" y="205.4">C17</text>
<text x="30.4" y="245.1">+3V3</text>
<text x="40.5" y="245.1">+3V3</text>
<text x="50.7" y="245.1">+3V3</text>
<text x="60.9" y="245.1">+3V3</text>
<text x="71" y="245.1">+3V3</text>
<text x="81.2" y="245.1">+3V3</text>
<text x="35.6" y="256.2">100n</text>
<text x="35.6" y="253.7">C10</text>
<text x="45.7" y="256.2">100n</text>
<text x="45.7" y="253.7">C11</text>
<text x="55.9" y="256.2">100n</text>
<text x="55.9" y="253.7">C12</text>
<text x="66" y="256.2">100n</text>
<text x="66" y="253.7">C13</text>
<text x="76.2" y="256.2">1u</text>
<text x="76.2" y="253.7">C14</text>
<text x="86.4" y="253.7">C15</text>
<text x="86.4" y="256.2">10u</text>
</g>
<g font-size="1.3" fill="#0f0f0f">
<text x="202.1" y="32.9">CAN_H</text>
<text x="202.4" y="35.4">CAN_L</text>
<text x="190.5" y="38">CAN_H</text>
<text x="271.8" y="40.5">UART1_TX</text>
<text x="358.1" y="40.5">UART2_TX</text>
<text x="129.8" y="50.7">CAN_RX</text>
<text x="130.1" y="48.1">CAN_TX</text>
<text x="162.6" y="53.2">CAN_L</text>
<text x="162.6" y="50.7">CAN_H</text>
<text x="271.8" y="48.1">UART1_RX</text>
<text x="358.1" y="48.1">UART2_RX</text>
<text x="190.5" y="64.6">CAN_L</text>
<text x="202.1" y="65.9">CAN_H</text>
<text x="202.4" y="68.5">CAN_L</text>
<text x="41.3" y="116.7">OSC_IN</text>
<text x="78.7" y="116.7">OSC_OUT</text>
<text x="83.9" y="137">NRST</text>
<text x="129.5" y="137">SX2_DIO1</text>
<text x="175.3" y="134.5">BOOT1</text>
<text x="190.5" y="134.5">NRST</text>
<text x="129.5" y="139.6">SX2_BUSY</text>
<text x="129.5" y="142.1">UART2_TX</text>
<text x="80.3" y="149.7">OSC_OUT</text>
<text x="82" y="147.2">OSC_IN</text>
<text x="129.5" y="147.2">DBG_TX</text>
<text x="129.5" y="144.7">UART2_RX</text>
<text x="129.5" y="149.7">SPI1_SCK</text>
<text x="129.5" y="152.3">SPI1_MISO</text>
<text x="129.5" y="154.8">SPI1_MOSI</text>
<text x="230.8" y="154.8">SPI1_CS</text>
<text x="274.3" y="152.3">SX1_RESET</text>
<text x="274.3" y="154.8">SX1_BUSY</text>
<text x="323.5" y="154.8">SPI2_CS</text>
<text x="367" y="154.8">SX2_BUSY</text>
<text x="367" y="152.3">SX2_RESET</text>
<text x="129.5" y="157.4">LED_GREEN</text>
<text x="129.5" y="159.9">UART1_TX</text>
<text x="228.7" y="159.9">SPI1_MOSI</text>
<text x="229.5" y="157.4">SPI1_SCK</text>
<text x="274.3" y="157.4">SX1_DIO1</text>
<text x="321.4" y="159.9">SPI2_MOSI</text>
<text x="322.3" y="157.4">SPI2_SCK</text>
<text x="367" y="157.4">SX2_DIO1</text>
<text x="78.2" y="167.5">SX1_RX_EN</text>
<text x="81" y="165">SPI1_CS</text>
<text x="129.5" y="167.5">CAN_TX</text>
<text x="129.5" y="165">CAN_RX</text>
<text x="129.5" y="162.4">UART1_RX</text>
<text x="175.3" y="163.7">LED_RED</text>
<text x="228.7" y="162.4">SPI1_MISO</text>
<text x="274.3" y="165">SX1_RX_EN</text>
<text x="274.3" y="167.5">SX1_TX_EN</text>
<text x="321.4" y="162.4">SPI2_MISO</text>
<text x="367" y="167.5">SX2_TX_EN</text>
<text x="367" y="165">SX2_RX_EN</text>
<text x="79.2" y="172.6">SX1_BUSY</text>
<text x="82.6" y="170.1">BOOT1</text>
<text x="129.5" y="172.6">SWCLK</text>
<text x="129.5" y="170.1">SWDIO</text>
<text x="35.6" y="175.1">SWCLK</text>
<text x="81.5" y="175.1">BUTTON</text>
<text x="129.5" y="175.1">SX1_DIO1</text>
<text x="175.3" y="176.4">LED_GREEN</text>
<text x="78.2" y="182.8">SX2_RX_EN</text>
<text x="78.5" y="185.3">SX2_TX_EN</text>
<text x="81" y="180.2">SPI2_CS</text>
<text x="35.6" y="190.4">SWDIO</text>
<text x="78.4" y="187.8">SX2_RESET</text>
<text x="78.5" y="190.4">SX1_TX_EN</text>
<text x="182.9" y="191.6">BUTTON</text>
<text x="78.4" y="192.9">SX1_RESET</text>
<text x="79.7" y="198">SPI2_SCK</text>
<text x="80.6" y="195.5">LED_RED</text>
<text x="78.8" y="203.1">SPI2_MOSI</text>
<text x="78.8" y="200.5">SPI2_MISO</text>
<text x="35.6" y="205.6">DBG_TX</text>
</g>
<g font-size="1.3" fill="#a90000">
<text x="212" y="30.5">1</text>
<text x="212" y="33">2</text>
<text x="212" y="35.5">3</text>
<text x="212" y="38.1">4</text>
<text x="53.9" y="45.7">3</text>
<text x="66.6" y="45.7">2</text>
<text x="149.8" y="45.2" transform="rotate(-90 149.8 45.2)">3</text>
<text x="60.9" y="52.8" transform="rotate(-90 60.9 52.8)">1</text>
<text x="140.3" y="48.2">1</text>
<text x="140.3" y="50.8">4</text>
<text x="140.3" y="53.3">5</text>
<text x="158" y="53.3">6</text>
<text x="158" y="50.8">7</text>
<text x="140.3" y="55.9">8</text>
<text x="149.8" y="60.4" transform="rotate(-90 149.8 60.4)">2</text>
<text x="212" y="63.5">1</text>
<text x="212" y="66">2</text>
<text x="212" y="68.6">3</text>
<text x="212" y="71.1">4</text>
<text x="59.6" y="116.8">1</text>
<text x="66" y="116.8">3</text>
<text x="63.5" y="122" transform="rotate(-90 63.5 122)">2</text>
<text x="104.1" y="131.5" transform="rotate(-90 104.1 131.5)">1</text>
<text x="114.3" y="131.5" transform="rotate(-90 114.3 131.5)">9</text>
<text x="92" y="137.1">7</text>
<text x="106.7" y="132.1" transform="rotate(-90 106.7 132.1)">24</text>
<text x="109.2" y="132.1" transform="rotate(-90 109.2 132.1)">36</text>
<text x="111.7" y="132.1" transform="rotate(-90 111.7 132.1)">48</text>
<text x="124.4" y="137.1">10</text>
<text x="46.3" y="142.2">1</text>
<text x="59" y="142.2">2</text>
<text x="91.4" y="142.2">44</text>
<text x="124.4" y="139.7">11</text>
<text x="124.4" y="142.2">12</text>
<text x="92" y="147.3">5</text>
<text x="92" y="149.8">6</text>
<text x="124.4" y="144.8">13</text>
<text x="124.4" y="147.3">14</text>
<text x="124.4" y="149.8">15</text>
<text x="92" y="154.9">2</text>
<text x="124.4" y="152.4">16</text>
<text x="124.4" y="154.9">17</text>
<text x="92" y="157.5">3</text>
<text x="92" y="160">4</text>
<text x="124.4" y="157.5">29</text>
<text x="124.4" y="160">30</text>
<text x="91.4" y="165.1">18</text>
<text x="91.4" y="167.6">19</text>
<text x="124.4" y="162.5">31</text>
<text x="124.4" y="165.1">32</text>
<text x="124.4" y="167.6">33</text>
<text x="163.8" y="163.8">1</text>
<text x="170.1" y="163.8">2</text>
<text x="91.4" y="170.2">20</text>
<text x="91.4" y="172.7">39</text>
<text x="124.4" y="170.2">34</text>
<text x="124.4" y="172.7">37</text>
<text x="91.4" y="175.2">40</text>
<text x="91.4" y="177.8">41</text>
<text x="124.4" y="175.2">38</text>
<text x="163.8" y="176.5">2</text>
<text x="170.1" y="176.5">1</text>
<text x="91.4" y="180.3">42</text>
<text x="91.4" y="182.9">43</text>
<text x="91.4" y="185.4">45</text>
<text x="91.4" y="190.5">21</text>
<text x="91.4" y="187.9">46</text>
<text x="165.7" y="191.7">1</text>
<text x="178.4" y="191.7">2</text>
<text x="91.4" y="193">22</text>
<text x="91.4" y="195.6">25</text>
<text x="91.4" y="198.1">26</text>
<text x="91.4" y="200.6">27</text>
<text x="91.4" y="203.2">28</text>
<text x="109.2" y="210.9" transform="rotate(-90 109.2 210.9)">23</text>
<text x="111.7" y="210.3" transform="rotate(-90 111.7 210.3)">8</text>
</g>
<g font-size="1.3" fill="#0000c2">
<text x="248.9" y="71.8">UART1</text>
<text x="256" y="71.8">(PA9</text>
<text x="261.5" y="71.8">/</text>
<text x="264" y="71.8">PA10):</text>
<text x="271.4" y="71.8">serial</text>
<text x="277.9" y="71.8">+</text>
<text x="280.7" y="71.8">ROM</text>
<text x="285.9" y="71.8">bootloader</text>
<text x="340.4" y="71.8">UART2</text>
<text x="347.4" y="71.8">(PA2</text>
<text x="353" y="71.8">/</text>
<text x="355.5" y="71.8">PA3):</text>
<text x="361.7" y="71.8">OUT</text>
<text x="17.8" y="81">+5V</text>
<text x="17.8" y="83">AMS1117</text>
<text x="22.8" y="81">from</text>
<text x="27.5" y="83">~1</text>
<text x="28.3" y="81">CAN</text>
<text x="30.8" y="83">W</text>
<text x="33.2" y="81">J1/J2</text>
<text x="33.4" y="83">with</text>
<text x="38.4" y="83">one</text>
<text x="40.1" y="81">or</text>
<text x="43" y="83">E28</text>
<text x="43.2" y="81">UART1</text>
<text x="47.7" y="83">transmitting:</text>
<text x="50.2" y="81">TP1.</text>
<text x="61" y="83">copper</text>
<text x="68.6" y="83">pour.</text>
<text x="142.2" y="78.4">JP1</text>
<text x="142.2" y="80.5">terminated</text>
<text x="146.9" y="78.4">closed</text>
<text x="153.6" y="80.5">(120R)</text>
<text x="154.2" y="78.4">=</text>
<text x="156.9" y="78.4">bus</text>
<text x="17.8" y="156.9">SWD</text>
<text x="22.9" y="156.9">+</text>
<text x="25.6" y="156.9">debug</text>
<text x="32.5" y="156.9">(SW</text>
<text x="37.2" y="156.9">UART</text>
<text x="43" y="156.9">TX)</text>
<text x="47.2" y="156.9">pads</text>
<text x="304.8" y="225.8">Bottom</text>
<text x="304.8" y="227.8">DIO2/DIO3</text>
<text x="312.7" y="225.8">side.</text>
<text x="316.1" y="227.8">unused.</text>
<text x="318.3" y="225.8">M2,</text>
<text x="322.8" y="225.8">C18,</text>
<text x="328.2" y="225.8">C19</text>
<text x="333.1" y="225.8">hand-soldered</text>
<text x="348.5" y="225.8">(DNP),</text>
<text x="355.9" y="225.8">0805.</text>
<text x="218.4" y="228.3">Top</text>
<text x="218.4" y="230.3">DIO2/DIO3</text>
<text x="222.9" y="228.3">side.</text>
<text x="228.5" y="228.3">M1</text>
<text x="229.8" y="230.3">unused.</text>
<text x="232.4" y="228.3">hand-soldered</text>
<text x="247.8" y="228.3">(DNP).</text>
<text x="106.7" y="251.7">C10-C12:</text>
<text x="117.4" y="251.7">VDD</text>
<text x="122.2" y="251.7">24/36/48</text>
<text x="106.7" y="253.7">(VBAT</text>
<text x="106.7" y="255.7">C13+C14:</text>
<text x="106.7" y="257.8">C15:</text>
<text x="112.1" y="257.8">bulk</text>
<text x="113.1" y="253.7">1</text>
<text x="115.5" y="253.7">shares</text>
<text x="117.4" y="255.7">VDDA</text>
<text x="122.9" y="253.7">48)</text>
<text x="123.3" y="255.7">9</text>
</g>
<g font-size="1.3" fill="#939391">
<text x="246.4" y="144.5">M1</text>
<text x="259.1" y="144.5">E28-2G4M27S</text>
<text x="339.1" y="144.5">M2</text>
<text x="351.8" y="144.5">E28-2G4M27S</text>
<text x="246.9" y="155.9">NSS</text>
<text x="257.5" y="151.7" transform="rotate(-90 257.5 151.7)">VCC</text>
<text x="258.9" y="153.4">NRESET</text>
<text x="261.1" y="155.9">BUSY</text>
<text x="339.6" y="155.9">NSS</text>
<text x="350.2" y="151.7" transform="rotate(-90 350.2 151.7)">VCC</text>
<text x="351.6" y="153.4">NRESET</text>
<text x="353.8" y="155.9">BUSY</text>
<text x="246.9" y="161">MOSI</text>
<text x="246.9" y="158.5">SCK</text>
<text x="261.6" y="158.5">DIO1</text>
<text x="261.6" y="161">DIO2</text>
<text x="339.6" y="161">MOSI</text>
<text x="339.6" y="158.5">SCK</text>
<text x="354.3" y="158.5">DIO1</text>
<text x="354.3" y="161">DIO2</text>
<text x="246.9" y="163.5">MISO</text>
<text x="260.1" y="166.1">RX_EN</text>
<text x="261.6" y="163.5">DIO3</text>
<text x="339.6" y="163.5">MISO</text>
<text x="352.8" y="166.1">RX_EN</text>
<text x="354.3" y="163.5">DIO3</text>
<text x="253.7" y="172.2" transform="rotate(-90 253.7 172.2)">GND</text>
<text x="256.2" y="172.2" transform="rotate(-90 256.2 172.2)">GND</text>
<text x="258.8" y="172.2" transform="rotate(-90 258.8 172.2)">GND</text>
<text x="260.4" y="168.6">TX_EN</text>
<text x="261.3" y="172.2" transform="rotate(-90 261.3 172.2)">GND</text>
<text x="346.4" y="172.2" transform="rotate(-90 346.4 172.2)">GND</text>
<text x="349" y="172.2" transform="rotate(-90 349 172.2)">GND</text>
<text x="351.5" y="172.2" transform="rotate(-90 351.5 172.2)">GND</text>
<text x="353.1" y="168.6">TX_EN</text>
<text x="354" y="172.2" transform="rotate(-90 354 172.2)">GND</text>
<text x="346.7" y="205.4">C18</text>
<text x="346.7" y="208">10u</text>
<text x="356.9" y="208">100n</text>
<text x="356.9" y="205.4">C19</text>
</g>
<g font-size="1.3" fill="#a5a4a2">
<text x="256.5" y="146.8" transform="rotate(-90 256.5 146.8)">1</text>
<text x="349.2" y="146.8" transform="rotate(-90 349.2 146.8)">1</text>
<text x="243.1" y="154.9">6</text>
<text x="267.9" y="152.4">11</text>
<text x="267.9" y="154.9">12</text>
<text x="335.8" y="154.9">6</text>
<text x="360.6" y="152.4">11</text>
<text x="360.6" y="154.9">12</text>
<text x="243.1" y="160">4</text>
<text x="243.1" y="157.5">5</text>
<text x="267.9" y="157.5">13</text>
<text x="267.9" y="160">14</text>
<text x="335.8" y="160">4</text>
<text x="335.8" y="157.5">5</text>
<text x="360.6" y="157.5">13</text>
<text x="360.6" y="160">14</text>
<text x="243.1" y="162.5">3</text>
<text x="267.9" y="162.5">15</text>
<text x="268.5" y="165.1">8</text>
<text x="268.5" y="167.6">9</text>
<text x="335.8" y="162.5">3</text>
<text x="360.6" y="162.5">15</text>
<text x="361.2" y="165.1">8</text>
<text x="361.2" y="167.6">9</text>
<text x="252.7" y="174.7" transform="rotate(-90 252.7 174.7)">2</text>
<text x="255.2" y="174.7" transform="rotate(-90 255.2 174.7)">7</text>
<text x="257.8" y="175.3" transform="rotate(-90 257.8 175.3)">10</text>
<text x="260.3" y="175.3" transform="rotate(-90 260.3 175.3)">16</text>
<text x="345.4" y="174.7" transform="rotate(-90 345.4 174.7)">2</text>
<text x="348" y="174.7" transform="rotate(-90 348 174.7)">7</text>
<text x="350.5" y="175.3" transform="rotate(-90 350.5 175.3)">10</text>
<text x="353" y="175.3" transform="rotate(-90 353 175.3)">16</text>
</g>
</svg>
